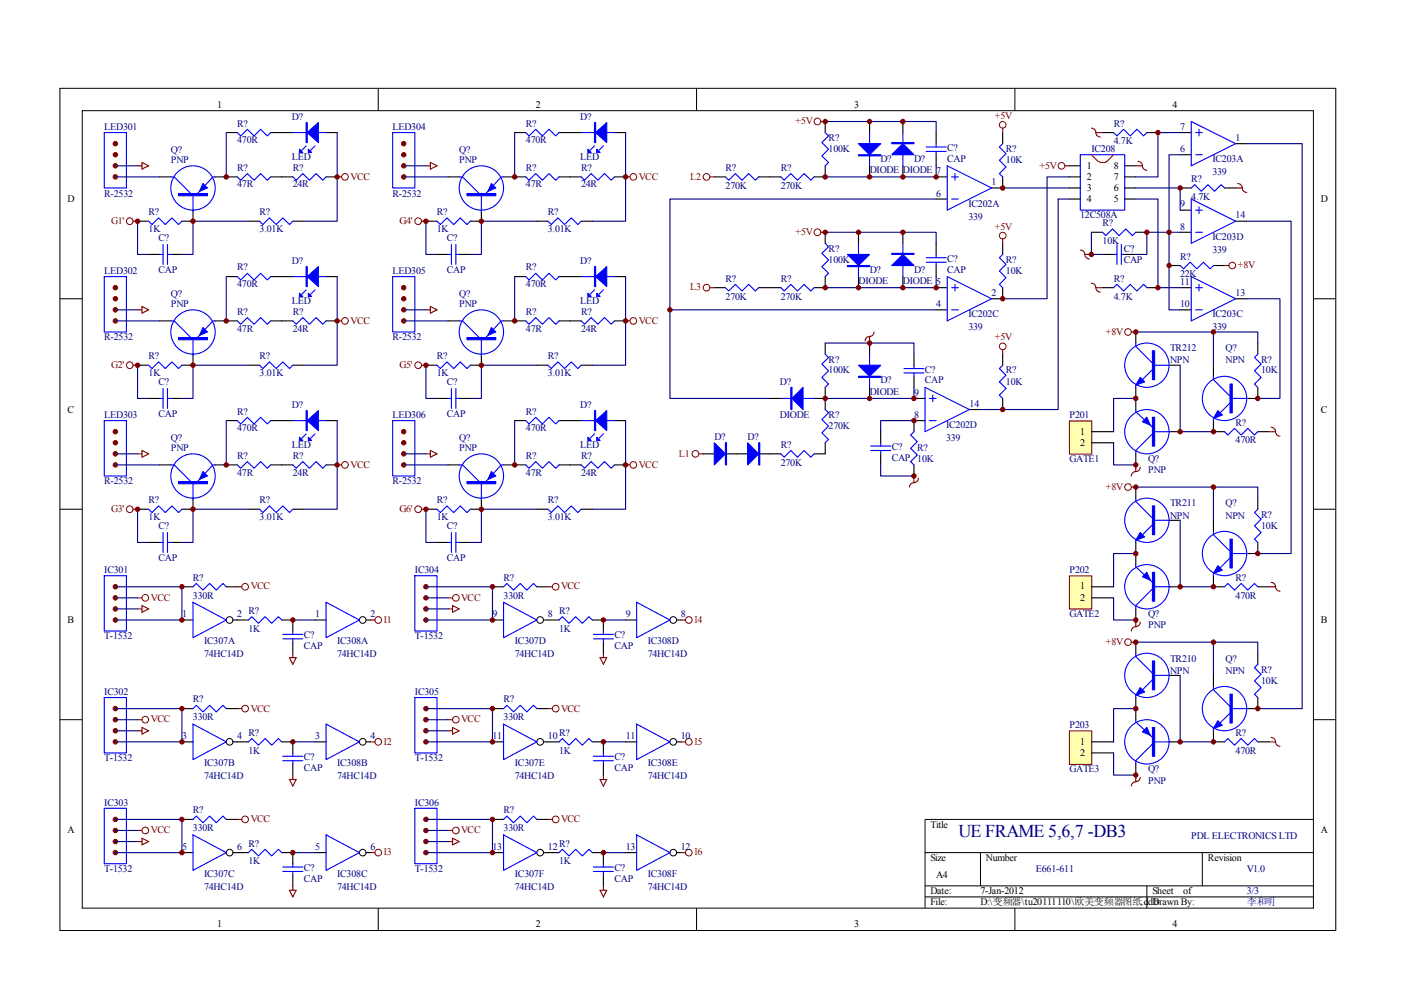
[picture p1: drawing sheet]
<svg xmlns="http://www.w3.org/2000/svg" width="297mm" height="210mm" viewBox="0 0 297 210" stroke-linecap="round" stroke-linejoin="round" font-family="sans-serif">
<g fill="none" stroke="#000" stroke-width=".21">
<path d="M12.7 18.7h270.5v178.6h-270.5zM80.2 18.7v4.7M147.7 18.7v4.7M215.2 18.7v4.7M17.4 23.5h261.1v169h-261.1zM12.7 63.3h4.7M278.4 63.3h4.7M12.7 108h4.7M278.4 108h4.7M12.7 152.6h4.7M278.4 152.6h4.7M278.4 173.7h-82.3v18.8"/>
<path d="M80.2 192.5v4.7M147.7 192.5v4.7M196.1 180.8h82.3M196.1 187.8h82.3M196.1 190.2h82.3M207.9 180.8v7M215.2 192.5v4.7M243.2 187.8v4.7M254.9 180.8v7"/>
<circle cx="48.7" cy="131.5" r=".71"/>
<circle cx="76.9" cy="131.5" r=".71"/>
<circle cx="114.5" cy="131.5" r=".71"/>
<circle cx="142.7" cy="131.5" r=".71"/>
<circle cx="48.7" cy="157.3" r=".71"/>
<circle cx="76.9" cy="157.3" r=".71"/>
<circle cx="114.5" cy="157.3" r=".71"/>
<circle cx="142.7" cy="157.3" r=".71"/>
<circle cx="48.7" cy="180.8" r=".71"/>
<circle cx="76.9" cy="180.8" r=".71"/>
<circle cx="114.5" cy="180.8" r=".71"/>
<circle cx="142.7" cy="180.8" r=".71"/>
</g>
<g fill="none" stroke="#00f" stroke-width=".23">
<path d="M22.1 28.1h4.7v11.8h-4.7zM36.2 37.5h.7l3.5 3.5M45.6 37.5h-.4l-3.3 3.5M50.3 37.5l.7 .7 1.4-1.4 1.5 1.4 1.4-1.4 1.4 1.4 .7-.7M50.3 28.1l.7 .7 1.4-1.4 1.5 1.4 1.4-1.4 1.4 1.4 .7-.7M62.1 37.5l.7 .7 1.4-1.4 1.4 1.4 1.4-1.4 1.4 1.4 .7-.7M62.1 28.1h7M64.9 30.9l-.9 1M66.8 30.9l-1 1M83.2 28.1h4.8v11.8h-4.8zM97.4 37.5h.7l3.5 3.5M106.8 37.5h-.5l-3.3 3.5"/>
<path d="M111.5 37.5l.7 .7 1.4-1.4 1.4 1.4 1.4-1.4 1.4 1.4 .7-.7M111.5 28.1l.7 .7 1.4-1.4 1.4 1.4 1.4-1.4 1.4 1.4 .7-.7M123.2 37.5l.7 .7 1.4-1.4 1.5 1.4 1.4-1.4 1.4 1.4 .7-.7M123.2 28.1h7.1M126 30.9l-.9 1M127.9 30.9l-.9 1M153.8 37.5l.7 .7 1.4-1.4 1.4 1.4 1.4-1.4 1.4 1.4 .8-.7M165.6 37.5l.7 .7 1.4-1.4 1.4 1.4 1.4-1.4 1.4 1.4 .7-.7M175 28.1l.7 .7-1.4 1.4 1.4 1.4-1.4 1.4 1.4 1.5-.7 .7M184.4 28.1v7.1M191.4 28.1v7.1M196.4 31.2h4.2"/>
<path d="M196.4 32.1h4.2M198.5 30.5v.7M198.5 32.1v.7M200.8 35.2l9.4 4.7-9.4 4.7zM201.8 37.5h1.4M202.5 36.8v1.4M212.6 30.5l-.7 .7 1.4 1.4-1.4 1.4 1.4 1.4-1.4 1.4 .7 .7M229 32.8h9.5v11.8h-9.5zM236.1 28.1l.7 .7 1.4-1.4 1.4 1.4 1.4-1.4 1.5 1.4 .7-.7M252.6 39.9l.7-.7 1.4 1.4 1.4-1.4 1.4 1.4 1.4-1.4 .7 .7M252.6 25.8l9.4 4.7-9.4 4.7zM253.5 28.1h1.4"/>
<path d="M253.5 32.8h1.4M254.2 27.4v1.4M22.1 58.6h4.7v11.8h-4.7zM31.5 46.9l.7 .7 1.4-1.4 1.4 1.4 1.4-1.4 1.5 1.4 .7-.7M33.9 53.9h.7M34.6 51.8v4.3M35.5 53.9h.7M35.5 51.8v4.3M40.9 41.5v3.3M50.3 58.6l.7 .7 1.4-1.4 1.5 1.4 1.4-1.4 1.4 1.4 .7-.7M55 46.9l.7 .7 1.4-1.4 1.5 1.4 1.4-1.4 1.4 1.4 .7-.7M62.1 58.6h7"/>
<path d="M83.2 58.6h4.8v11.8h-4.8zM92.7 46.9l.7 .7 1.4-1.4 1.4 1.4 1.4-1.4 1.4 1.4 .7-.7M95 53.9h.7M95.7 51.8v4.3M96.7 53.9h.7M96.7 51.8v4.3M102.1 41.5v3.3M111.5 58.6l.7 .7 1.4-1.4 1.4 1.4 1.4-1.4 1.4 1.4 .7-.7M116.2 46.9l.7 .7 1.4-1.4 1.4 1.4 1.4-1.4 1.4 1.4 .7-.7M123.2 58.6h7.1M175 51.6l.7 .7-1.4 1.4 1.4 1.4-1.4 1.4 1.4 1.4-.7 .7M182 51.6v7"/>
<path d="M191.4 51.6v7M196.4 54.7h4.2M196.4 55.6h4.2M198.5 53.9v.8M198.5 55.6v.7M200.8 58.6l9.4 4.7-9.4 4.7zM201.8 42.2h1.4M212.6 53.9l-.7 .8 1.4 1.4-1.4 1.4 1.4 1.4-1.4 1.4 .7 .7M252.6 42.2l9.4 4.7-9.4 4.7zM252.6 58.6l9.4 4.7-9.4 4.7zM253.5 49.3h1.4M253.5 44.6h1.4"/>
<path d="M254.2 43.9v1.4M31.5 77.4l.7 .7 1.4-1.4 1.4 1.4 1.4-1.4 1.5 1.4 .7-.7M36.2 68h.7l3.5 3.6M40.9 72v3.3M45.6 68h-.4l-3.3 3.6M50.3 68l.7 .7 1.4-1.4 1.5 1.4 1.4-1.4 1.4 1.4 .7-.7M55 77.4l.7 .7 1.4-1.4 1.5 1.4 1.4-1.4 1.4 1.4 .7-.7M62.1 68l.7 .7 1.4-1.4 1.4 1.4 1.4-1.4 1.4 1.4 .7-.7M64.9 61.5l-.9 .9M66.8 61.5l-1 .9M92.7 77.4l.7 .7 1.4-1.4 1.4 1.4 1.4-1.4 1.4 1.4 .7-.7M97.4 68h.7l3.5 3.6"/>
<path d="M102.1 72v3.3M106.8 68h-.5l-3.3 3.6M111.5 68l.7 .7 1.4-1.4 1.4 1.4 1.4-1.4 1.4 1.4 .7-.7M116.2 77.4l.7 .7 1.4-1.4 1.4 1.4 1.4-1.4 1.4 1.4 .7-.7M123.2 68l.7 .7 1.4-1.4 1.5 1.4 1.4-1.4 1.4 1.4 .7-.7M126 61.5l-.9 .9M127.9 61.5l-.9 .9M153.8 61l.7 .7 1.4-1.4 1.4 1.4 1.4-1.4 1.4 1.4 .8-.7M165.6 61l.7 .7 1.4-1.4 1.4 1.4 1.4-1.4 1.4 1.4 .7-.7M175 75.1l.7 .7-1.4 1.4 1.4 1.4-1.4 1.4 1.4 1.4-.7 .7M184.4 75.1v7M191.7 78.1h4.2"/>
<path d="M191.7 79.1h4.2M193.8 77.4v.7M193.8 79.1v.7M201.8 65.7h1.4M201.8 61h1.4M202.5 60.3v1.4M212.6 77.4l-.7 .7 1.4 1.4-1.4 1.5 1.4 1.4-1.4 1.4 .7 .7M236.1 61l.7-.7 1.4 1.4 1.4-1.4 1.4 1.4 1.5-1.4 .7 .7M240.8 72.7v.7l3.5 3.6M244.3 78.4l-2.1 2.1M244.3 77.4h3.6M253.5 65.7h1.4"/>
<path d="M253.5 61h1.4M254.2 60.3v1.4M257.3 79.8v.7l3.5 3.5M266.7 75.1l-.7 .7 1.4 1.4-1.4 1.4 1.4 1.4-1.4 1.4 .7 .7M22.1 89.2h4.7v11.7h-4.7zM33.9 84.5h.7M34.6 82.4v4.2M35.5 82.4v4.2M35.5 84.5h.7M36.2 98.6h.7l3.5 3.5M45.6 98.6h-.4l-3.3 3.5M50.3 98.6l.7 .7 1.4-1.4 1.5 1.4 1.4-1.4 1.4 1.4 .7-.7"/>
<path d="M50.3 89.2l.7 .7 1.4-1.4 1.5 1.4 1.4-1.4 1.4 1.4 .7-.7M62.1 98.6l.7 .7 1.4-1.4 1.4 1.4 1.4-1.4 1.4 1.4 .7-.7M62.1 89.2h7M64.9 92l-.9 .9M66.8 92l-1 .9M83.2 89.2h4.8v11.7h-4.8zM95 84.5h.7M95.7 82.4v4.2M96.7 84.5h.7M96.7 82.4v4.2M97.4 98.6h.7l3.5 3.5M106.8 98.6h-.5l-3.3 3.5"/>
<path d="M111.5 98.6l.7 .7 1.4-1.4 1.4 1.4 1.4-1.4 1.4 1.4 .7-.7M111.5 89.2l.7 .7 1.4-1.4 1.4 1.4 1.4-1.4 1.4 1.4 .7-.7M123.2 98.6l.7 .7 1.4-1.4 1.5 1.4 1.4-1.4 1.4 1.4 .7-.7M123.2 89.2h7.1M126 92l-.9 .9M127.9 92l-.9 .9M165.6 96.2l.7 .7 1.4-1.4 1.4 1.4 1.4-1.4 1.4 1.4 .7-.7M165.6 84.5h7M175 86.8l.7 .7-1.4 1.4 1.4 1.5-1.4 1.4 1.4 1.4-.7 .7M184.6 94.6h4.2M184.6 95.5h4.2M186.7 93.9v.7"/>
<path d="M186.7 95.5v.7M193.8 91.5l-.7 .7 1.4 1.4-1.4 1.5 1.4 1.4-1.4 1.4 .7 .7M196.1 82.1l9.4 4.7-9.4 4.7zM197.1 84.5h1.4M197.1 89.2h1.4M197.8 83.8v1.4M240.8 86.8v.5l3.5 3.3M240.8 81.7v.4M244.3 92l-3.5 3.5v.7M244.8 91.5h3.3M257.3 88.7v.5M259.6 91.5l.7 .7 1.4-1.4 1.4 1.4 1.5-1.4 1.4 1.4 .7-.7"/>
<path d="M260.8 84.5h3.5M260.8 85.4l-2.1 2.1M31.5 108l.7 .7 1.4-1.4 1.4 1.4 1.4-1.4 1.5 1.4 .7-.7M33.9 115h.7M34.6 112.9v4.2M35.5 112.9v4.2M35.5 115h.7M40.9 102.6v3.3M55 108l.7 .7 1.4-1.4 1.5 1.4 1.4-1.4 1.4 1.4 .7-.7M92.7 108l.7 .7 1.4-1.4 1.4 1.4 1.4-1.4 1.4 1.4 .7-.7M95 115h.7M95.7 112.9v4.2"/>
<path d="M96.7 115h.7M96.7 112.9v4.2M102.1 102.6v3.3M116.2 108l.7 .7 1.4-1.4 1.4 1.4 1.4-1.4 1.4 1.4 .7-.7M240.8 105.6v.7l3.5 3.5M240.8 119.7v.5l3.5 3.3M240.8 114.5v.5M244.3 111.3l-2.1 2.1M244.3 110.3h3.6M257.3 112.7v.7l3.5 3.5M260.8 118.3l-2.1 2.1M260.8 117.4h3.5"/>
<path d="M266.7 108l-.7 .7 1.4 1.4-1.4 1.4 1.4 1.4-1.4 1.4 .7 .7M22.1 122.1h4.7v11.7h-4.7zM40.9 127.7l7.1 3.8-7.1 3.7zM40.9 124.4l.7-.7 1.4 1.4 1.4-1.4 1.5 1.4 1.4-1.4 .7 .7M52.7 131.5l.7-.7 1.4 1.4 1.4-1.4 1.4 1.4 1.4-1.4 .7 .7M60 134.5h4.2M60 135.4h4.2M62.1 133.8v.7M62.1 135.4v.8M69.1 127.7l7.1 3.8-7.1 3.7zM88 122.1h4.7v11.7h-4.7zM106.8 127.7l7 3.8-7 3.7z"/>
<path d="M106.8 124.4l.7-.7 1.4 1.4 1.4-1.4 1.4 1.4 1.4-1.4 .7 .7M118.5 131.5l.7-.7 1.4 1.4 1.5-1.4 1.4 1.4 1.4-1.4 .7 .7M125.8 134.5h4.2M125.8 135.4h4.2M127.9 133.8v.7M127.9 135.4v.8M135 127.7l7 3.8-7 3.7zM240.8 138.5v.7l3.5 3.5M244.3 124.9l-3.5 3.5v.7M244.8 124.4h3.3M257.3 121.6v.5M259.6 124.4l.7-.7 1.4 1.4 1.4-1.4 1.5 1.4 1.4-1.4 .7 .7"/>
<path d="M22.1 147.9h4.7v11.7h-4.7zM40.9 153.5l7.1 3.8-7.1 3.8zM40.9 150.2l.7-.7 1.4 1.4 1.4-1.4 1.5 1.4 1.4-1.4 .7 .7M52.7 157.3l.7-.7 1.4 1.4 1.4-1.4 1.4 1.4 1.4-1.4 .7 .7M62.1 159.6v.7M69.1 153.5l7.1 3.8-7.1 3.8zM88 147.9h4.7v11.7h-4.7zM106.8 153.5l7 3.8-7 3.8zM106.8 150.2l.7-.7 1.4 1.4 1.4-1.4 1.4 1.4 1.4-1.4 .7 .7M118.5 157.3l.7-.7 1.4 1.4 1.5-1.4 1.4 1.4 1.4-1.4 .7 .7M127.9 159.6v.7M135 153.5l7 3.8-7 3.8z"/>
<path d="M240.8 152.6v.5l3.5 3.3M240.8 147.4v.5M244.3 157.8l-3.5 3.5v.7M244.3 144.1l-2.1 2.2M244.3 143.2h3.6M244.8 157.3h3.3M257.3 145.5v.8l3.5 3.5M257.3 154.5v.4M259.6 157.3l.7-.7 1.4 1.4 1.4-1.4 1.5 1.4 1.4-1.4 .7 .7M260.8 151.2l-2.1 2.1M260.8 150.2h3.5M266.7 140.9l-.7 .7 1.4 1.4-1.4 1.4 1.4 1.4-1.4 1.4 .7 .7"/>
<path d="M22.1 171.4h4.7v11.7h-4.7zM40.9 177l7.1 3.8-7.1 3.7zM40.9 173.7l.7-.7 1.4 1.4 1.4-1.4 1.5 1.4 1.4-1.4 .7 .7M60 160.3h4.2M60 161.3h4.2M62.1 161.3v.7M69.1 177l7.1 3.8-7.1 3.7zM88 171.4h4.7v11.7h-4.7zM106.8 177l7 3.8-7 3.7zM106.8 173.7l.7-.7 1.4 1.4 1.4-1.4 1.4 1.4 1.4-1.4 .7 .7M125.8 160.3h4.2M125.8 161.3h4.2"/>
<path d="M127.9 161.3v.7M135 177l7 3.8-7 3.7zM52.7 180.8l.7-.7 1.4 1.4 1.4-1.4 1.4 1.4 1.4-1.4 .7 .7M60 183.8h4.2M60 184.8h4.2M62.1 183.1v.7M62.1 184.8v.7M118.5 180.8l.7-.7 1.4 1.4 1.5-1.4 1.4 1.4 1.4-1.4 .7 .7M125.8 183.8h4.2M125.8 184.8h4.2M127.9 183.1v.7M127.9 184.8v.7"/>
<circle cx="40.9" cy="39.9" r="4.7"/>
<circle cx="102.1" cy="39.9" r="4.7"/>
<circle cx="40.9" cy="70.4" r="4.7"/>
<circle cx="102.1" cy="70.4" r="4.7"/>
<circle cx="243.2" cy="77.4" r="4.7"/>
<circle cx="243.2" cy="91.5" r="4.7"/>
<circle cx="259.6" cy="84.5" r="4.7"/>
<circle cx="40.9" cy="100.9" r="4.7"/>
<circle cx="102.1" cy="100.9" r="4.7"/>
<circle cx="243.2" cy="110.3" r="4.7"/>
<circle cx="259.6" cy="117.4" r="4.7"/>
<circle cx="243.2" cy="124.4" r="4.7"/>
<circle cx="243.2" cy="157.3" r="4.7"/>
<circle cx="243.2" cy="143.2" r="4.7"/>
<circle cx="259.6" cy="150.2" r="4.7"/>
</g>
<g fill="#800000" stroke="#800000" stroke-width=".21">
<circle cx="24.5" cy="30.5" r=".47"/>
<circle cx="24.5" cy="32.8" r=".47"/>
<circle cx="24.5" cy="35.2" r=".47"/>
<circle cx="24.5" cy="37.5" r=".47"/>
<circle cx="40.9" cy="46.9" r=".47"/>
<circle cx="48" cy="37.5" r=".47"/>
<circle cx="71.5" cy="37.5" r=".47"/>
<circle cx="29.2" cy="46.9" r=".47"/>
<circle cx="24.5" cy="61" r=".47"/>
<circle cx="24.5" cy="63.3" r=".47"/>
<circle cx="24.5" cy="65.7" r=".47"/>
<circle cx="24.5" cy="68" r=".47"/>
<circle cx="48" cy="68" r=".47"/>
<circle cx="40.9" cy="77.4" r=".47"/>
<circle cx="71.5" cy="68" r=".47"/>
<circle cx="24.5" cy="91.5" r=".47"/>
<circle cx="24.5" cy="93.9" r=".47"/>
<circle cx="24.5" cy="96.2" r=".47"/>
<circle cx="24.5" cy="98.6" r=".47"/>
<circle cx="48" cy="98.6" r=".47"/>
<circle cx="40.9" cy="108" r=".47"/>
<circle cx="71.5" cy="98.6" r=".47"/>
<circle cx="85.6" cy="30.5" r=".47"/>
<circle cx="85.6" cy="32.8" r=".47"/>
<circle cx="85.6" cy="35.2" r=".47"/>
<circle cx="85.6" cy="37.5" r=".47"/>
<circle cx="85.6" cy="61" r=".47"/>
<circle cx="85.6" cy="63.3" r=".47"/>
<circle cx="85.6" cy="65.7" r=".47"/>
<circle cx="85.6" cy="68" r=".47"/>
<circle cx="85.6" cy="91.5" r=".47"/>
<circle cx="85.6" cy="93.9" r=".47"/>
<circle cx="85.6" cy="96.2" r=".47"/>
<circle cx="85.6" cy="98.6" r=".47"/>
<circle cx="109.1" cy="37.5" r=".47"/>
<circle cx="102.1" cy="46.9" r=".47"/>
<circle cx="132.6" cy="37.5" r=".47"/>
<circle cx="109.1" cy="68" r=".47"/>
<circle cx="102.1" cy="77.4" r=".47"/>
<circle cx="132.6" cy="68" r=".47"/>
<circle cx="109.1" cy="98.6" r=".47"/>
<circle cx="102.1" cy="108" r=".47"/>
<circle cx="132.6" cy="98.6" r=".47"/>
<circle cx="24.5" cy="124.4" r=".47"/>
<circle cx="24.5" cy="126.8" r=".47"/>
<circle cx="24.5" cy="129.1" r=".47"/>
<circle cx="24.5" cy="131.5" r=".47"/>
<circle cx="38.6" cy="124.4" r=".47"/>
<circle cx="62.1" cy="131.5" r=".47"/>
<circle cx="38.6" cy="131.5" r=".47"/>
<circle cx="24.5" cy="150.2" r=".47"/>
<circle cx="24.5" cy="152.6" r=".47"/>
<circle cx="24.5" cy="154.9" r=".47"/>
<circle cx="24.5" cy="157.3" r=".47"/>
<circle cx="38.6" cy="150.2" r=".47"/>
<circle cx="38.6" cy="157.3" r=".47"/>
<circle cx="62.1" cy="157.3" r=".47"/>
<circle cx="24.5" cy="173.7" r=".47"/>
<circle cx="24.5" cy="176.1" r=".47"/>
<circle cx="24.5" cy="178.4" r=".47"/>
<circle cx="24.5" cy="180.8" r=".47"/>
<circle cx="38.6" cy="173.7" r=".47"/>
<circle cx="38.6" cy="180.8" r=".47"/>
<circle cx="62.1" cy="180.8" r=".47"/>
<circle cx="90.3" cy="124.4" r=".47"/>
<circle cx="90.3" cy="126.8" r=".47"/>
<circle cx="90.3" cy="129.1" r=".47"/>
<circle cx="90.3" cy="131.5" r=".47"/>
<circle cx="90.3" cy="150.2" r=".47"/>
<circle cx="90.3" cy="152.6" r=".47"/>
<circle cx="90.3" cy="154.9" r=".47"/>
<circle cx="90.3" cy="157.3" r=".47"/>
<circle cx="90.3" cy="173.7" r=".47"/>
<circle cx="90.3" cy="176.1" r=".47"/>
<circle cx="90.3" cy="178.4" r=".47"/>
<circle cx="90.3" cy="180.8" r=".47"/>
<circle cx="104.4" cy="124.4" r=".47"/>
<circle cx="104.4" cy="131.5" r=".47"/>
<circle cx="127.9" cy="131.5" r=".47"/>
<circle cx="104.4" cy="150.2" r=".47"/>
<circle cx="104.4" cy="157.3" r=".47"/>
<circle cx="127.9" cy="157.3" r=".47"/>
<circle cx="104.4" cy="173.7" r=".47"/>
<circle cx="104.4" cy="180.8" r=".47"/>
<circle cx="127.9" cy="180.8" r=".47"/>
<circle cx="29.2" cy="77.4" r=".47"/>
<circle cx="29.2" cy="108" r=".47"/>
<circle cx="90.3" cy="46.9" r=".47"/>
<circle cx="90.3" cy="77.4" r=".47"/>
<circle cx="90.3" cy="108" r=".47"/>
<circle cx="193.8" cy="84.5" r=".47"/>
<circle cx="184.4" cy="84.5" r=".47"/>
<circle cx="175" cy="84.5" r=".47"/>
<circle cx="193.8" cy="89.2" r=".47"/>
<circle cx="175" cy="25.8" r=".47"/>
<circle cx="184.4" cy="25.8" r=".47"/>
<circle cx="175" cy="37.5" r=".47"/>
<circle cx="198.5" cy="37.5" r=".47"/>
<circle cx="184.4" cy="37.5" r=".47"/>
<circle cx="191.4" cy="37.5" r=".47"/>
<circle cx="191.4" cy="25.8" r=".47"/>
<circle cx="175" cy="49.3" r=".47"/>
<circle cx="182" cy="49.3" r=".47"/>
<circle cx="175" cy="61" r=".47"/>
<circle cx="198.5" cy="61" r=".47"/>
<circle cx="182" cy="61" r=".47"/>
<circle cx="191.4" cy="61" r=".47"/>
<circle cx="191.4" cy="49.2" r=".47"/>
<circle cx="142" cy="65.7" r=".47"/>
<circle cx="212.6" cy="39.9" r=".47"/>
<circle cx="212.6" cy="63.3" r=".47"/>
<circle cx="193.8" cy="100.9" r=".47"/>
<circle cx="184.4" cy="72.7" r=".47"/>
<circle cx="245.5" cy="28.1" r=".47"/>
<circle cx="245.5" cy="61" r=".47"/>
<circle cx="250.2" cy="39.9" r=".47"/>
<circle cx="250.2" cy="91.5" r=".47"/>
<circle cx="257.3" cy="70.4" r=".47"/>
<circle cx="240.8" cy="70.4" r=".47"/>
<circle cx="257.3" cy="91.5" r=".47"/>
<circle cx="257.3" cy="124.4" r=".47"/>
<circle cx="240.8" cy="103.3" r=".47"/>
<circle cx="250.2" cy="124.4" r=".47"/>
<circle cx="257.3" cy="103.3" r=".47"/>
<circle cx="257.3" cy="157.3" r=".47"/>
<circle cx="240.8" cy="136.2" r=".47"/>
<circle cx="250.2" cy="157.3" r=".47"/>
<circle cx="257.3" cy="136.2" r=".47"/>
</g>
<g fill="none" stroke="#000" stroke-width=".23">
<path d="M33.9 37.5h2.3M45.6 37.5h4.7M48 28.1h2.3M57.4 37.5h4.7M57.4 28.1h4.7M69.1 37.5h2.4M69.1 28.1h2.4M95 37.5h2.4M106.8 37.5h4.7M109.1 28.1h2.4M118.5 37.5h4.7M118.5 28.1h4.7"/>
<path d="M130.3 37.5h2.3M130.3 28.1h2.3M151.4 37.5h2.4M160.9 37.5h4.7M175 35.2v2.3h-2.4M175 25.8v2.3M184.4 25.8v2.3M184.4 35.2v2.3M191.4 25.8v2.3M191.4 35.2v2.3M198.5 37.5h2.3M198.5 28.1v2.4"/>
<path d="M198.5 32.8v2.4M212.6 37.5v2.4h-2.4M212.6 28.1v2.4M226.7 37.5h2.3M226.7 39.9h2.3M226.7 35.2h2.3M233.8 28.1h2.3M238.5 37.5h2.3M238.5 39.9h2.3M238.5 35.2h2.3M243.2 28.1h2.3M250.2 28.1h2.4"/>
<path d="M250.2 39.9h2.4M250.2 32.8h2.4M259.6 39.9h2.4M262 30.5h2.3M29.2 46.9h2.3M31.5 53.9h2.4M36.2 53.9h2.4M40.9 44.6v2.3h-2.3M48 58.6h2.3M52.7 46.9h2.3M57.4 58.6h4.7M62.1 46.9h2.3"/>
<path d="M69.1 58.6h2.4M90.3 46.9h2.4M92.7 53.9h2.3M97.4 53.9h2.3M102.1 44.6v2.3h-2.4M109.1 58.6h2.4M113.8 46.9h2.4M118.5 58.6h4.7M123.2 46.9h2.4M130.3 58.6h2.3M175 49.3v2.3M175 58.6v2.4h-2.4"/>
<path d="M182 49.3v2.3M182 58.6v2.4M191.4 49.3v2.3M191.4 58.6v2.4M198.5 42.2h2.3M198.5 51.6v2.3M198.5 56.3v2.3M212.6 51.6v2.3M226.7 42.2h2.3M238.5 42.2h2.3M250.2 49.3h2.4M250.2 44.6h2.4"/>
<path d="M262 46.9h2.3M29.2 77.4h2.3M33.9 68h2.3M40.9 75.1v2.3h-2.3M45.6 68h4.7M52.7 77.4h2.3M57.4 68h4.7M62.1 77.4h2.3M69.1 68h2.4M90.3 77.4h2.4M95 68h2.4M102.1 75.1v2.3h-2.4"/>
<path d="M106.8 68h4.7M113.8 77.4h2.4M118.5 68h4.7M123.2 77.4h2.4M130.3 68h2.3M151.4 61h2.4M160.9 61h4.7M175 72.7v2.4M184.4 72.7v2.4M193.8 75.1v2.3M193.8 79.8v2.3M198.5 65.7h2.3"/>
<path d="M198.5 61h2.3M212.6 61v2.3h-2.4M212.6 75.1v2.3M233.8 61h2.3M240.8 70.4v2.3M243.2 61h2.3M247.9 77.4h2.3M250.2 65.7h2.4M250.2 61h2.4M257.3 77.4v2.4M262 63.3h2.3M266.7 72.7v2.4"/>
<path d="M31.5 84.5h2.4M33.9 98.6h2.3M36.2 84.5h2.4M45.6 98.6h4.7M48 89.2h2.3M57.4 98.6h4.7M57.4 89.2h4.7M69.1 98.6h2.4M69.1 89.2h2.4M92.7 84.5h2.3M95 98.6h2.4M97.4 84.5h2.3"/>
<path d="M106.8 98.6h4.7M109.1 89.2h2.4M118.5 98.6h4.7M118.5 89.2h4.7M130.3 98.6h2.3M130.3 89.2h2.3M149.1 96.2h2.3M153.8 96.2h4.7M160.9 96.2h4.7M163.2 84.5h2.4M172.6 84.5h2.4M175 82.1v4.7"/>
<path d="M175 93.9v2.3h-2.4M184.4 82.1v2.4M186.7 91.5v2.4M186.7 96.2v2.4M193.8 84.5h2.3M193.8 98.6v2.3M196.1 89.2h-2.3v2.3M205.5 86.8h2.4M212.6 84.5v2.3M240.8 82.1v4.7M240.8 96.2v2.4M247.9 91.5h2.3"/>
<path d="M257.3 89.2v2.3h2.3M266.7 82.1v2.4h-2.4M266.7 91.5h2.3M29.2 108h2.3M31.5 115h2.4M36.2 115h2.4M40.9 105.6v2.4h-2.3M52.7 108h2.3M62.1 108h2.3M90.3 108h2.4M92.7 115h2.3M97.4 115h2.3"/>
<path d="M102.1 105.6v2.4h-2.4M113.8 108h2.4M123.2 108h2.4M240.8 103.3v2.3M240.8 115v4.7M247.9 110.3h2.3M257.3 110.3v2.4M266.7 105.6v2.4M266.7 115v2.4h-2.4M38.6 131.5h2.3M38.6 124.4h2.3M48 124.4h2.3"/>
<path d="M49.4 131.5h3.3M59.7 131.5h2.4v2.3M62.1 136.2v2.3M66.8 131.5h2.3M77.6 131.5h.9M104.4 131.5h2.4M104.4 124.4h2.4M113.8 124.4h2.4M115.2 131.5h3.3M125.6 131.5h2.3v2.3M127.9 136.2v2.3M132.6 131.5h2.4"/>
<path d="M143.5 131.5h.9M240.8 129.1v2.4M240.8 136.2v2.3M247.9 124.4h2.3M257.3 122.1v2.3h2.3M266.7 124.4h2.3M266.7 138.5v2.4M38.6 157.3h2.3M38.6 150.2h2.3M48 150.2h2.3M49.4 157.3h3.3M59.7 157.3h2.4v2.3"/>
<path d="M66.8 157.3h2.3M77.6 157.3h.9M104.4 157.3h2.4M104.4 150.2h2.4M113.8 150.2h2.4M115.2 157.3h3.3M125.6 157.3h2.3v2.3M132.6 157.3h2.4M143.5 157.3h.9M240.8 147.9v4.7M247.9 157.3h2.3M247.9 143.2h2.3"/>
<path d="M257.3 154.9v2.4h2.3M257.3 143.2v2.3M266.7 157.3h2.3M266.7 147.9v2.3h-2.4M38.6 173.7h2.3M48 173.7h2.3M62.1 162v2.3M104.4 173.7h2.4M113.8 173.7h2.4M127.9 162v2.3M240.8 162v2.3M38.6 180.8h2.3"/>
<path d="M49.4 180.8h3.3M59.7 180.8h2.4v2.3M62.1 185.5v2.3M66.8 180.8h2.3M77.6 180.8h.9M104.4 180.8h2.4M115.2 180.8h3.3M125.6 180.8h2.3v2.3M127.9 185.5v2.3M132.6 180.8h2.4M143.5 180.8h.9"/>
</g>
<g fill="#00f" stroke="#00f" stroke-width=".23">
<path d="M43 38.9l1 1-1.7 .7z"/>
<path d="M65.1 28.1l2.4-2.1v4.2z"/>
<path d="M63.5 31.6l.7 .7h-.7z"/>
<path d="M65.4 31.6l.7 .7h-.7z"/>
<path d="M43 69.5l1 .9-1.7 .7z"/>
<path d="M65.1 58.6l2.4-2.1v4.3z"/>
<path d="M63.5 62.2l.7 .7h-.7z"/>
<path d="M65.4 62.2l.7 .7h-.7z"/>
<path d="M43 100l1 .9-1.7 .7z"/>
<path d="M65.1 89.2l2.4-2.1v4.2z"/>
<path d="M63.5 92.7l.7 .7h-.7z"/>
<path d="M65.4 92.7l.7 .7h-.7z"/>
<path d="M104.2 38.9l.9 1-1.6 .7z"/>
<path d="M126.3 28.1l2.3-2.1v4.2z"/>
<path d="M124.6 31.6l.7 .7h-.7z"/>
<path d="M126.5 31.6l.7 .7h-.7z"/>
<path d="M104.2 69.5l.9 .9-1.6 .7z"/>
<path d="M126.3 58.6l2.3-2.1v4.3z"/>
<path d="M124.6 62.2l.7 .7h-.7z"/>
<path d="M126.5 62.2l.7 .7h-.7z"/>
<path d="M104.2 100l.9 .9-1.6 .7z"/>
<path d="M126.3 89.2l2.3-2.1v4.2z"/>
<path d="M124.6 92.7l.7 .7h-.7z"/>
<path d="M126.5 92.7l.7 .7h-.7z"/>
<path d="M182 30.5h4.7l-2.3 2.3z"/>
<path d="M179.7 53.9h4.7l-2.4 2.4z"/>
<path d="M158.5 93.9l2.4 2.3-2.4 2.4z"/>
<path d="M151.4 93.9l2.4 2.3-2.4 2.4z"/>
<path d="M182 77.4h4.7l-2.3 2.4z"/>
<path d="M167.9 84.5l2.4-2.4v4.7z"/>
<path d="M189.1 32.8l2.3-2.3 2.4 2.3z"/>
<path d="M189.1 56.3l2.3-2.4 2.4 2.4z"/>
<path d="M258.2 87.1l.9 .9-1.8 .7z"/>
<path d="M241.7 80l1 1-1.9 .7z"/>
<path d="M242.2 89.4l1-.9 .7 1.6z"/>
<path d="M258.2 119.9l.9 1-1.8 .7z"/>
<path d="M241.7 112.9l1 .9-1.9 .7z"/>
<path d="M242.2 122.3l1-.9 .7 1.6z"/>
<path d="M258.2 152.8l.9 1-1.8 .7z"/>
<path d="M241.7 145.8l1 .9-1.9 .7z"/>
<path d="M242.2 155.2l1-1 .7 1.7z"/>
<path d="M37.9 41h6.1v.5h-6.1z" fill-rule="evenodd"/>
<path d="M64.9 26h.2v4.2h-.2z" fill-rule="evenodd"/>
<path d="M37.9 71.6h6.1v.4h-6.1z" fill-rule="evenodd"/>
<path d="M64.9 56.5h.2v4.3h-.2z" fill-rule="evenodd"/>
<path d="M37.9 102.1h6.1v.5h-6.1z" fill-rule="evenodd"/>
<path d="M64.9 87.1h.2v4.2h-.2z" fill-rule="evenodd"/>
<path d="M99 41h6.1v.5h-6.1z" fill-rule="evenodd"/>
<path d="M126 26h.3v4.2h-.3z" fill-rule="evenodd"/>
<path d="M99 71.6h6.1v.4h-6.1z" fill-rule="evenodd"/>
<path d="M126 56.5h.3v4.3h-.3z" fill-rule="evenodd"/>
<path d="M99 102.1h6.1v.5h-6.1z" fill-rule="evenodd"/>
<path d="M126 87.1h.3v4.2h-.3z" fill-rule="evenodd"/>
<path d="M182 32.8h4.7v.2h-4.7z" fill-rule="evenodd"/>
<path d="M179.7 56.3h4.7v.2h-4.7z" fill-rule="evenodd"/>
<path d="M160.9 93.9h.2v4.7h-.2z" fill-rule="evenodd"/>
<path d="M153.8 93.9h.2v4.7h-.2z" fill-rule="evenodd"/>
<path d="M182 79.8h4.7v.2h-4.7z" fill-rule="evenodd"/>
<path d="M167.7 82.1h.2v4.7h-.2z" fill-rule="evenodd"/>
<path d="M189.1 30.2h4.7v.3h-4.7z" fill-rule="evenodd"/>
<path d="M189.1 53.7h4.7v.2h-4.7z" fill-rule="evenodd"/>
<path d="M260.8 81.4h.5v6.1h-.5z" fill-rule="evenodd"/>
<path d="M244.3 74.4h.5v6.1h-.5z" fill-rule="evenodd"/>
<path d="M244.3 88.5h.5v6.1h-.5z" fill-rule="evenodd"/>
<path d="M260.8 114.3h.5v6.1h-.5z" fill-rule="evenodd"/>
<path d="M244.3 107.3h.5v6.1h-.5z" fill-rule="evenodd"/>
<path d="M244.3 121.4h.5v6.1h-.5z" fill-rule="evenodd"/>
<path d="M260.8 147.2h.5v6.1h-.5z" fill-rule="evenodd"/>
<path d="M244.3 140.1h.5v6.2h-.5z" fill-rule="evenodd"/>
<path d="M244.3 154.2h.5v6.1h-.5z" fill-rule="evenodd"/>
</g>
<g fill="none" stroke="#000080" stroke-width=".23">
<path d="M24.5 37.5h9.4M24.5 35.2h4.7M48 28.1v9.4M71.5 28.1v18.8h-7.1M85.6 37.5h9.4M85.6 35.2h4.7M109.1 28.1v9.4M132.6 28.1v18.8h-7M175 25.8h23.5v2.3M198.5 35.2v2.3h-23.5M212.6 39.9h14.1M226.7 37.5h-4.7v25.8h-9.4"/>
<path d="M240.8 39.9h9.4v4.7M250.2 28.1h-4.7v9.4h-4.7M250.2 32.8h-2.3v32.9h2.3M29.2 46.9v7h2.3M48 58.6v9.4M52.7 46.9h-11.8v7h-2.3M71.5 58.6v18.8h-7.1M90.3 46.9v7h2.4M109.1 58.6v9.4M113.8 46.9h-11.7v7h-2.4M132.6 58.6v18.8h-7M175 49.3h23.5v2.3"/>
<path d="M198.5 58.6v2.4h-23.5M198.5 42.2h-56.5v42.3h21.2M224.3 42.2v44.6h-16.4M240.8 42.2h4.7v18.8h4.7M247.9 49.3h2.3M24.5 68h9.4M24.5 65.7h4.7M29.2 77.4v7.1h2.3M52.7 77.4h-11.8v7.1h-2.3M85.6 68h9.4M85.6 65.7h4.7M90.3 77.4v7.1h2.4"/>
<path d="M113.8 77.4h-11.7v7.1h-2.4M142 65.7h56.5M175 72.7h18.8v2.4M240.8 70.4h25.9v2.3M250.2 77.4v14.1h7.1M257.3 70.4v7M24.5 98.6h9.4M24.5 96.2h4.7M48 89.2v9.4M71.5 89.2v18.8h-7.1M85.6 98.6h9.4M85.6 96.2h4.7"/>
<path d="M109.1 89.2v9.4M132.6 89.2v18.8h-7M186.7 98.6v2.3h7.1M193.8 82.1v2.4h-18.8M193.8 89.2h-7.1v2.3M29.2 108v7h2.3M52.7 108h-11.8v7h-2.3M90.3 108v7h2.4M113.8 108h-11.7v7h-2.4M240.8 103.3h25.9v2.3M250.2 110.3v14.1h7.1M257.3 103.3v7"/>
<path d="M24.5 124.4h14.1v7.1h-14.1M24.5 129.1h4.7M24.5 126.8h4.7M62.1 131.5h4.7M90.3 124.4h14.1v7.1h-14.1M90.3 129.1h4.7M90.3 126.8h4.7M127.9 131.5h4.7M240.8 136.2h25.9v2.3M257.3 136.2v7M24.5 150.2h14.1v7.1h-14.1M24.5 154.9h4.7"/>
<path d="M24.5 152.6h4.7M62.1 157.3h4.7M90.3 150.2h14.1v7.1h-14.1M90.3 154.9h4.7M90.3 152.6h4.7M127.9 157.3h4.7M250.2 143.2v14.1h7.1M24.5 173.7h14.1v7.1h-14.1M24.5 178.4h4.7M24.5 176.1h4.7M90.3 173.7h14.1v7.1h-14.1M90.3 178.4h4.7"/>
<path d="M90.3 176.1h4.7M62.1 180.8h4.7M127.9 180.8h4.7"/>
</g>
<g fill="none" stroke="#800000" stroke-width=".21">
<circle cx="73.1" cy="37.5" r=".7"/>
<circle cx="134.3" cy="37.5" r=".71"/>
<circle cx="149.8" cy="37.5" r=".71"/>
<circle cx="173.3" cy="25.8" r=".71"/>
<circle cx="212.6" cy="26.5" r=".71"/>
<circle cx="225.1" cy="35.2" r=".71"/>
<circle cx="27.5" cy="46.9" r=".71"/>
<circle cx="88.7" cy="46.9" r=".71"/>
<circle cx="173.3" cy="49.2" r=".71"/>
<circle cx="212.6" cy="50" r=".71"/>
<circle cx="27.5" cy="77.4" r=".71"/>
<circle cx="73.1" cy="68" r=".71"/>
<circle cx="88.7" cy="77.4" r=".71"/>
<circle cx="134.3" cy="68" r=".71"/>
<circle cx="149.8" cy="61" r=".71"/>
<circle cx="212.6" cy="73.4" r=".71"/>
<circle cx="239.2" cy="70.4" r=".7"/>
<circle cx="73.1" cy="98.6" r=".71"/>
<circle cx="134.3" cy="98.6" r=".71"/>
<circle cx="147.4" cy="96.2" r=".71"/>
<circle cx="27.5" cy="108" r=".71"/>
<circle cx="88.7" cy="108" r=".71"/>
<circle cx="239.2" cy="103.3" r=".7"/>
<circle cx="30.8" cy="126.8" r=".71"/>
<circle cx="52" cy="124.4" r=".71"/>
<circle cx="80.2" cy="131.5" r=".71"/>
<circle cx="96.7" cy="126.8" r=".71"/>
<circle cx="117.8" cy="124.4" r=".71"/>
<circle cx="146" cy="131.5" r=".71"/>
<circle cx="239.2" cy="136.2" r=".7"/>
<circle cx="30.8" cy="152.6" r=".7"/>
<circle cx="52" cy="150.2" r=".71"/>
<circle cx="80.2" cy="157.3" r=".71"/>
<circle cx="96.7" cy="152.6" r=".7"/>
<circle cx="117.8" cy="150.2" r=".71"/>
<circle cx="146" cy="157.3" r=".71"/>
<circle cx="30.8" cy="176.1" r=".71"/>
<circle cx="52" cy="173.7" r=".71"/>
<circle cx="96.7" cy="176.1" r=".71"/>
<circle cx="117.8" cy="173.7" r=".71"/>
<circle cx="80.2" cy="180.8" r=".71"/>
<circle cx="146" cy="180.8" r=".71"/>
</g>
<g fill="none" stroke="#800000" stroke-width=".23">
<path d="M29.2 35.2h.9M30.1 34.5l1.4 .7-1.4 .7zM71.5 37.5h.9M90.3 35.2h.9M91.2 34.5l1.5 .7-1.5 .7zM132.6 37.5h1M150.5 37.5h.9M174 25.8h1M212.6 27.2v.9M225.8 35.2h.9M231.4 27.2a.94 .94 0 0 1 .9 .9M232.3 28.1a.94 .94 0 0 0 1 .9"/>
<path d="M232.3 28.1h1.5M240.8 35.2h1.4M241.3 34.2a.94 .94 0 0 1 .9 1M242.2 35.2a.94 .94 0 0 0 1 .9M262 39.9h1.4M262.4 38.9a.94 .94 0 0 1 1 1M263.4 39.9a.94 .94 0 0 0 .9 .9M28.2 46.9h1M89.4 46.9h.9M174 49.3h1M212.6 50.7v.9M28.2 77.4h1"/>
<path d="M29.2 65.7h.9M30.1 65l1.4 .7-1.4 .7zM71.5 68h.9M89.4 77.4h.9M90.3 65.7h.9M91.2 65l1.5 .7-1.5 .7zM132.6 68h1M150.5 61h.9M184.4 71.3v1.4M184.4 71.3a.94 .94 0 0 0-1 1M185.3 70.4a.94 .94 0 0 1-.9 .9M212.6 74.1v1"/>
<path d="M231.4 60.1a.94 .94 0 0 1 .9 .9M232.3 61a.94 .94 0 0 0 1 .9M232.3 61h1.5M239.9 70.4h.9M29.2 96.2h.9M30.1 95.5l1.4 .7-1.4 .7zM71.5 98.6h.9M90.3 96.2h.9M91.2 95.5l1.5 .7-1.5 .7zM132.6 98.6h1M148.2 96.2h.9M240.8 100a.94 .94 0 0 0-.9 .9"/>
<path d="M240.8 98.6v1.4M241.7 99a.94 .94 0 0 1-.9 1M269 91.5h1.4M269.5 90.6a.94 .94 0 0 1 .9 .9M270.4 91.5a.94 .94 0 0 0 1 1M28.2 108h1M89.4 108h.9M193.8 102.3a.94 .94 0 0 0-1 1M193.8 100.9v1.4M194.7 101.4a.94 .94 0 0 1-.9 .9M239.9 103.3h.9M29.2 126.8h.9"/>
<path d="M29.2 129.1h.9M30.1 128.4l1.4 .7-1.4 .7zM50.3 124.4h1M61.4 139.4h1.4l-.7 1.5zM62.1 138.5v.9M78.5 131.5h1M95 126.8h.9M95 129.1h.9M95.9 128.4l1.5 .7-1.5 .7zM116.2 124.4h.9M127.2 139.4h1.4l-.7 1.5zM127.9 138.5v.9"/>
<path d="M144.4 131.5h.9M239.9 136.2h.9M240.8 132.9a.94 .94 0 0 0-.9 .9M240.8 131.5v1.4M241.7 131.9a.94 .94 0 0 1-.9 1M269 124.4h1.4M269.5 123.5a.94 .94 0 0 1 .9 .9M270.4 124.4a.94 .94 0 0 0 1 .9M29.2 152.6h.9M29.2 154.9h.9M30.1 154.2l1.4 .7-1.4 .7zM50.3 150.2h1"/>
<path d="M78.5 157.3h1M95 152.6h.9M95 154.9h.9M95.9 154.2l1.5 .7-1.5 .7zM116.2 150.2h.9M144.4 157.3h.9M269 157.3h1.4M269.5 156.4a.94 .94 0 0 1 .9 .9M270.4 157.3a.94 .94 0 0 0 1 .9M29.2 176.1h.9M29.2 178.4h.9M30.1 177.7l1.4 .7-1.4 .7z"/>
<path d="M50.3 173.7h1M61.4 165.3h1.4l-.7 1.4zM62.1 164.3v1M95 176.1h.9M95 178.4h.9M95.9 177.7l1.5 .7-1.5 .7zM116.2 173.7h.9M127.2 165.3h1.4l-.7 1.4zM127.9 164.3v1M240.8 165.7a.94 .94 0 0 0-.9 1M240.8 164.3v1.4M241.7 164.8a.94 .94 0 0 1-.9 .9"/>
<path d="M61.4 188.8h1.4l-.7 1.4zM62.1 187.8v1M78.5 180.8h1M127.2 188.8h1.4l-.7 1.4zM127.9 187.8v1M144.4 180.8h.9"/>
</g>
<path d="M231.4 32.8l.2 .2a3.7 3.7 0 0 0 1.9 1.5h1v-.3h.2l1.4-1.4" fill="none" stroke="#f00" stroke-width=".23"/>
<path d="M226.8 89.3h4.7v7h-4.7z" fill="#ffffb0"/>
<path d="M226.7 89.3h4.8v7h-4.8z" fill="none" stroke="#800000" stroke-width=".21"/>
<path d="M231.4 91.5h4.7M231.4 93.9h4.7" fill="none" stroke="#000" stroke-width=".23"/>
<path d="M226.8 122.2h4.7v6.9h-4.7z" fill="#ffffb0"/>
<path d="M226.7 122.1h4.8v7h-4.8z" fill="none" stroke="#800000" stroke-width=".21"/>
<path d="M231.4 124.4h4.7M231.4 126.8h4.7" fill="none" stroke="#000" stroke-width=".23"/>
<path d="M226.8 155h4.7v7.1h-4.7z" fill="#ffffb0"/>
<g fill="none" stroke="#800000" stroke-width=".21">
<path d="M226.7 155h4.8v7.1h-4.8z"/>
<circle cx="261.3" cy="56.3" r=".71"/>
</g>
<path d="M231.4 49.3h2.4M233.8 53.9h2.3M238.5 53.9h2.3M240.8 49.3h2.4M247.9 56.3h2.3M257.3 56.3h2.3M231.4 157.3h4.7M231.4 159.6h4.7" fill="none" stroke="#000" stroke-width=".23"/>
<path d="M264.3 30.5h11.8v119.7h-9.4M224.3 42.2h2.4M231.4 49.3v4.6h2.4M247.9 49.3h-4.7v4.6h-2.4M264.3 46.9h9.4v70.5h-7M264.3 63.3h7.1v21.2h-4.7M236.1 93.9v4.7h4.7M240.8 84.5h-4.7v7M240.8 117.4h-4.7v7M236.1 126.8v4.7h4.7M236.1 159.6v4.7h4.7M240.8 150.2h-4.7v7.1" fill="none" stroke="#000080" stroke-width=".23"/>
<g fill="#800000" stroke="#800000" stroke-width=".21">
<circle cx="240.8" cy="164.3" r=".47"/>
<circle cx="240.8" cy="150.2" r=".47"/>
<circle cx="240.8" cy="131.5" r=".47"/>
<circle cx="240.8" cy="117.4" r=".47"/>
<circle cx="240.8" cy="84.5" r=".47"/>
<circle cx="240.8" cy="98.6" r=".47"/>
<circle cx="266.7" cy="84.5" r=".47"/>
<circle cx="266.7" cy="117.4" r=".47"/>
<circle cx="266.7" cy="150.2" r=".47"/>
<circle cx="247.9" cy="56.3" r=".47"/>
<circle cx="247.9" cy="49.3" r=".47"/>
<circle cx="243.2" cy="49.2" r=".47"/>
<circle cx="231.4" cy="53.9" r=".47"/>
<circle cx="212.6" cy="86.8" r=".47"/>
</g>
<path d="M233.8 49.3l.7 .7 1.4-1.5 1.4 1.5 1.4-1.5 1.4 1.5 .7-.7M236.1 53.9h.7M236.8 51.8v4.3M237.7 53.9h.8M237.7 51.8v4.3M250.2 56.3l.7 .7 1.4-1.4 1.4 1.4 1.5-1.4 1.4 1.4 .7-.7" fill="none" stroke="#00f" stroke-width=".23"/>
<path d="M229 53a.94 .94 0 0 1 1 1M230 54a.94 .94 0 0 0 .9 .9M230 53.9h1.4M259.6 56.3h1" fill="none" stroke="#800000" stroke-width=".23"/>
<text font-size="3.8" fill="#000080" x="203.2" y="177.5">UE FRAME 5,6,7 -DB3</text>
<g font-size="2.1">
<text x="46.1" y="22.9">1</text>
<text x="113.6" y="22.9">2</text>
<text x="181.1" y="22.9">3</text>
<text x="248.6" y="22.9">4</text>
<text x="230.5" y="35.7">1</text>
<text x="236.1" y="35.7">8</text>
<text x="230.5" y="38.1">2</text>
<text x="230.5" y="40.5">3</text>
<text x="236.1" y="40.5">6</text>
<text x="236.1" y="38.1">7</text>
<text x="14.3" y="42.8">D</text>
<text x="230.5" y="42.8">4</text>
<text x="236.1" y="42.8">5</text>
<text x="280.1" y="42.8">D</text>
<text x="14.3" y="87.5">C</text>
<text x="280.1" y="87.5">C</text>
<text x="229" y="92.1">1</text>
<text x="229" y="94.5">2</text>
<text x="229" y="125">1</text>
<text x="229" y="127.4">2</text>
<text x="14.3" y="132.1">B</text>
<text x="280.1" y="132.1">B</text>
<text x="229" y="157.9">1</text>
<text x="229" y="160.3">2</text>
<text x="14.3" y="176.7">A</text>
<text x="197.3" y="175.5">Title</text>
<text x="280.1" y="176.7">A</text>
<text x="197.3" y="182.6">Size</text>
<text x="209" y="182.6">Number</text>
<text x="256.1" y="182.6">Revision</text>
<text x="197.3" y="189.6">Date:</text>
<text x="197.3" y="192">File:</text>
<text x="198.5" y="186.1">A4</text>
<text x="207.9" y="189.6">7-Jan-2012</text>
<text x="207.9" y="192">D:\变频器\tu20111110\欧美变频器图纸.ddb</text>
<text x="244.3" y="189.6">Sheet</text>
<text x="244.3" y="192">Drawn By:</text>
<text x="250.9" y="189.6">of</text>
<text x="46.1" y="196.6">1</text>
<text x="113.6" y="196.6">2</text>
<text x="181.1" y="196.6">3</text>
<text x="248.6" y="196.6">4</text>
</g>
<g font-size="2.1" fill="#000080">
<text x="22.1" y="27.5">LED301</text>
<text x="50.3" y="26.9">R?</text>
<text x="61.9" y="25.4">D?</text>
<text x="83.2" y="27.5">LED304</text>
<text x="111.5" y="26.9">R?</text>
<text x="123" y="25.4">D?</text>
<text x="175.7" y="29.9">R?</text>
<text x="236.1" y="26.9">R?</text>
<text x="250.2" y="27.5">7</text>
<text x="262" y="29.9">1</text>
<text x="36.2" y="32.4">Q?</text>
<text x="36.2" y="34.6">PNP</text>
<text x="50.3" y="30.3">470R</text>
<text x="61.9" y="33.9">LED</text>
<text x="97.4" y="32.4">Q?</text>
<text x="97.4" y="34.6">PNP</text>
<text x="111.5" y="30.3">470R</text>
<text x="123" y="33.9">LED</text>
<text x="175.7" y="32.3">100K</text>
<text x="186.7" y="34.4">D?</text>
<text x="193.8" y="34.4">D?</text>
<text x="200.8" y="32">C?</text>
<text x="200.8" y="34.4">CAP</text>
<text x="213.3" y="32.3">R?</text>
<text x="213.3" y="34.6">10K</text>
<text x="231.4" y="32.3">IC208</text>
<text x="236.1" y="30.6">4.7K</text>
<text x="250.2" y="32.3">6</text>
<text x="257" y="34.4">IC203A</text>
<text x="22.1" y="41.7">R-2532</text>
<text x="50.3" y="36.3">R?</text>
<text x="50.3" y="39.7">47R</text>
<text x="62.1" y="36.3">R?</text>
<text x="62.1" y="39.7">24R</text>
<text x="83.2" y="41.7">R-2532</text>
<text x="111.5" y="36.3">R?</text>
<text x="111.5" y="39.7">47R</text>
<text x="123.2" y="36.3">R?</text>
<text x="123.2" y="39.7">24R</text>
<text x="153.8" y="36.3">R?</text>
<text x="153.8" y="40">270K</text>
<text x="165.5" y="36.3">R?</text>
<text x="165.5" y="40">270K</text>
<text x="184.4" y="36.7">DIODE</text>
<text x="191.4" y="36.7">DIODE 7</text>
<text x="198.5" y="41.7">6</text>
<text x="210.2" y="39.3">1</text>
<text x="252.6" y="38.6">R?</text>
<text x="257" y="37.2">339</text>
<text x="31.5" y="45.6">R?</text>
<text x="55" y="45.6">R?</text>
<text x="92.6" y="45.6">R?</text>
<text x="116.2" y="45.6">R?</text>
<text x="205.3" y="43.8">IC202A</text>
<text x="205.3" y="46.6">339</text>
<text x="229" y="46.3">12C508A</text>
<text x="250.2" y="44">9</text>
<text x="252.6" y="42.3">4.7K</text>
<text x="262" y="46.3">14</text>
<text x="31.5" y="49.1">1K</text>
<text x="33.6" y="51.1">C?</text>
<text x="55" y="49.1">3.01K</text>
<text x="92.6" y="49.1">1K</text>
<text x="94.7" y="51.1">C?</text>
<text x="116.2" y="49.1">3.01K</text>
<text x="175.7" y="53.4">R?</text>
<text x="233.8" y="48">R?</text>
<text x="233.8" y="51.7">10K</text>
<text x="238.3" y="53.4">C?</text>
<text x="250.2" y="48.7">8</text>
<text x="257" y="50.8">IC203D</text>
<text x="257" y="53.6">339</text>
<text x="22.1" y="58.1">LED302</text>
<text x="33.6" y="57.8">CAP</text>
<text x="50.3" y="57.3">R?</text>
<text x="61.9" y="56">D?</text>
<text x="83.2" y="58.1">LED305</text>
<text x="94.7" y="57.8">CAP</text>
<text x="111.5" y="57.3">R?</text>
<text x="123" y="56">D?</text>
<text x="153.8" y="59.7">R?</text>
<text x="165.5" y="59.7">R?</text>
<text x="175.7" y="55.7">100K</text>
<text x="184.4" y="57.8">D?</text>
<text x="193.8" y="57.8">D?</text>
<text x="200.8" y="55.5">C?</text>
<text x="200.8" y="57.8">CAP</text>
<text x="213.3" y="55.7">R?</text>
<text x="213.3" y="58.1">10K</text>
<text x="236.1" y="59.7">R?</text>
<text x="238.3" y="55.7">CAP</text>
<text x="250.2" y="55">R?</text>
<text x="250.2" y="58.8">22K</text>
<text x="36.2" y="63">Q?</text>
<text x="36.2" y="65.1">PNP</text>
<text x="50.3" y="60.9">470R</text>
<text x="61.9" y="64.4">LED</text>
<text x="97.4" y="63">Q?</text>
<text x="97.4" y="65.1">PNP</text>
<text x="111.5" y="60.9">470R</text>
<text x="123" y="64.4">LED</text>
<text x="153.8" y="63.5">270K</text>
<text x="165.5" y="63.5">270K</text>
<text x="182" y="60.2">DIODE</text>
<text x="191.4" y="60.2">DIODE 5</text>
<text x="198.5" y="65.1">4</text>
<text x="210.2" y="62.8">2</text>
<text x="236.1" y="63.5">4.7K</text>
<text x="250.2" y="65.1">10</text>
<text x="250.2" y="60.5">11</text>
<text x="262" y="62.8">13</text>
<text x="50.3" y="66.7">R?</text>
<text x="50.3" y="70.3">47R</text>
<text x="62.1" y="66.7">R?</text>
<text x="62.1" y="70.3">24R</text>
<text x="111.5" y="66.7">R?</text>
<text x="111.5" y="70.3">47R</text>
<text x="123.2" y="66.7">R?</text>
<text x="123.2" y="70.3">24R</text>
<text x="205.3" y="67.2">IC202C</text>
<text x="205.3" y="70">339</text>
<text x="257" y="67.2">IC203C</text>
<text x="257" y="70">339</text>
<text x="22.1" y="72.2">R-2532</text>
<text x="31.5" y="76.1">R?</text>
<text x="55" y="76.1">R?</text>
<text x="83.2" y="72.2">R-2532</text>
<text x="92.6" y="76.1">R?</text>
<text x="116.2" y="76.1">R?</text>
<text x="175.7" y="76.9">R?</text>
<text x="248.1" y="74.5">TR212</text>
<text x="248.1" y="77.1">NPN</text>
<text x="259.8" y="74.5">Q?</text>
<text x="259.8" y="77.1">NPN</text>
<text x="267.4" y="76.9">R?</text>
<text x="31.5" y="79.7">1K</text>
<text x="33.6" y="81.5">C?</text>
<text x="55" y="79.7">3.01K</text>
<text x="92.6" y="79.7">1K</text>
<text x="94.7" y="81.5">C?</text>
<text x="116.2" y="79.7">3.01K</text>
<text x="165.4" y="81.5">D?</text>
<text x="175.7" y="79.2">100K</text>
<text x="184.4" y="83.7">DIODE</text>
<text x="186.7" y="81.3">D?</text>
<text x="193.8" y="83.9">9</text>
<text x="196.1" y="79">C?</text>
<text x="196.1" y="81.3">CAP</text>
<text x="213.3" y="79.2">R?</text>
<text x="213.3" y="81.5">10K</text>
<text x="267.4" y="79.2">10K</text>
<text x="22.1" y="88.6">LED303</text>
<text x="33.6" y="88.4">CAP</text>
<text x="50.3" y="87.9">R?</text>
<text x="61.9" y="86.5">D?</text>
<text x="83.2" y="88.6">LED306</text>
<text x="94.7" y="88.4">CAP</text>
<text x="111.5" y="87.9">R?</text>
<text x="123" y="86.5">D?</text>
<text x="165.4" y="88.6">DIODE</text>
<text x="175.7" y="88.6">R?</text>
<text x="193.8" y="88.6">8</text>
<text x="205.6" y="86.3">14</text>
<text x="226.7" y="88.6">P201</text>
<text x="36.2" y="93.6">Q?</text>
<text x="36.2" y="95.7">PNP</text>
<text x="50.3" y="91.5">470R</text>
<text x="61.9" y="94.9">LED</text>
<text x="97.4" y="93.6">Q?</text>
<text x="97.4" y="95.7">PNP</text>
<text x="111.5" y="91.5">470R</text>
<text x="123" y="94.9">LED</text>
<text x="151.5" y="93.3">D?</text>
<text x="158.5" y="93.3">D?</text>
<text x="165.5" y="94.9">R?</text>
<text x="175.7" y="90.9">270K</text>
<text x="189.1" y="95.4">C?</text>
<text x="194.5" y="95.7">R?</text>
<text x="200.6" y="90.7">IC202D</text>
<text x="200.6" y="93.6">339</text>
<text x="262" y="90.3">R?</text>
<text x="262" y="94">470R</text>
<text x="50.3" y="97.3">R?</text>
<text x="50.3" y="100.9">47R</text>
<text x="62.1" y="97.3">R?</text>
<text x="62.1" y="100.9">24R</text>
<text x="111.5" y="97.3">R?</text>
<text x="111.5" y="100.9">47R</text>
<text x="123.2" y="97.3">R?</text>
<text x="123.2" y="100.9">24R</text>
<text x="165.5" y="98.7">270K</text>
<text x="189.1" y="97.8">CAP 10K</text>
<text x="226.7" y="98">GATE1</text>
<text x="243.4" y="98">Q?</text>
<text x="243.4" y="100.3">PNP</text>
<text x="22.1" y="102.7">R-2532</text>
<text x="31.5" y="106.7">R?</text>
<text x="55" y="106.7">R?</text>
<text x="83.2" y="102.7">R-2532</text>
<text x="92.6" y="106.7">R?</text>
<text x="116.2" y="106.7">R?</text>
<text x="248.1" y="107.4">TR211</text>
<text x="259.8" y="107.4">Q?</text>
<text x="31.5" y="110.3">1K</text>
<text x="33.6" y="112.1">C?</text>
<text x="55" y="110.3">3.01K</text>
<text x="92.6" y="110.3">1K</text>
<text x="94.7" y="112.1">C?</text>
<text x="116.2" y="110.3">3.01K</text>
<text x="248.1" y="110">NPN</text>
<text x="259.8" y="110">NPN</text>
<text x="267.4" y="109.7">R?</text>
<text x="267.4" y="112.1">10K</text>
<text x="33.6" y="118.9">CAP</text>
<text x="94.7" y="118.9">CAP</text>
<text x="22.1" y="121.5">IC301</text>
<text x="40.9" y="123.1">R?</text>
<text x="88" y="121.5">IC304</text>
<text x="106.8" y="123.1">R?</text>
<text x="226.7" y="121.5">P202</text>
<text x="262" y="123.1">R?</text>
<text x="38.6" y="130.9">1</text>
<text x="40.9" y="126.9">330R</text>
<text x="50.3" y="130.9">2</text>
<text x="52.7" y="130.1">R?</text>
<text x="66.8" y="130.9">1</text>
<text x="78.6" y="130.9">2</text>
<text x="104.4" y="130.9">9</text>
<text x="106.8" y="126.9">330R</text>
<text x="116.2" y="130.9">8</text>
<text x="118.5" y="130.1">R?</text>
<text x="132.7" y="130.9">9</text>
<text x="144.4" y="130.9">8</text>
<text x="226.7" y="130.9">GATE2</text>
<text x="243.4" y="130.9">Q?</text>
<text x="262" y="126.9">470R</text>
<text x="22.1" y="135.6">T-1532</text>
<text x="43.3" y="136.5">IC307A</text>
<text x="52.7" y="134">1K</text>
<text x="64.4" y="135.3">C?</text>
<text x="64.4" y="137.7">CAP</text>
<text x="71.5" y="136.5">IC308A</text>
<text x="88" y="135.6">T-1532</text>
<text x="109.1" y="136.5">IC307D</text>
<text x="118.5" y="134">1K</text>
<text x="130.3" y="135.3">C?</text>
<text x="130.3" y="137.7">CAP</text>
<text x="137.3" y="136.5">IC308D</text>
<text x="243.4" y="133.2">PNP</text>
<text x="43.3" y="139.4">74HC14D</text>
<text x="71.5" y="139.4">74HC14D</text>
<text x="109.1" y="139.4">74HC14D</text>
<text x="137.3" y="139.4">74HC14D</text>
<text x="248.1" y="140.3">TR210</text>
<text x="248.1" y="142.8">NPN</text>
<text x="259.8" y="140.3">Q?</text>
<text x="259.8" y="142.8">NPN</text>
<text x="267.4" y="142.6">R?</text>
<text x="22.1" y="147.3">IC302</text>
<text x="40.9" y="148.9">R?</text>
<text x="88" y="147.3">IC305</text>
<text x="106.8" y="148.9">R?</text>
<text x="267.4" y="145">10K</text>
<text x="40.9" y="152.8">330R</text>
<text x="106.8" y="152.8">330R</text>
<text x="226.7" y="154.4">P203</text>
<text x="22.1" y="161.4">T-1532</text>
<text x="38.6" y="156.7">3</text>
<text x="50.3" y="156.7">4</text>
<text x="52.7" y="156.1">R?</text>
<text x="52.7" y="159.8">1K</text>
<text x="64.4" y="161.2">C?</text>
<text x="66.8" y="156.7">3</text>
<text x="78.6" y="156.7">4</text>
<text x="88" y="161.4">T-1532</text>
<text x="104.4" y="156.7">11</text>
<text x="116.2" y="156.7">10</text>
<text x="118.5" y="156.1">R?</text>
<text x="118.5" y="159.8">1K</text>
<text x="130.3" y="161.2">C?</text>
<text x="132.7" y="156.7">11</text>
<text x="144.4" y="156.7">10</text>
<text x="262" y="156.1">R?</text>
<text x="262" y="159.8">470R</text>
<text x="43.3" y="162.3">IC307B</text>
<text x="43.3" y="165.2">74HC14D</text>
<text x="64.4" y="163.5">CAP</text>
<text x="71.5" y="162.3">IC308B</text>
<text x="71.5" y="165.2">74HC14D</text>
<text x="109.1" y="162.3">IC307E</text>
<text x="109.1" y="165.2">74HC14D</text>
<text x="130.3" y="163.5">CAP</text>
<text x="137.3" y="162.3">IC308E</text>
<text x="137.3" y="165.2">74HC14D</text>
<text x="226.7" y="163.8">GATE3</text>
<text x="243.4" y="163.8">Q?</text>
<text x="243.4" y="166.1">PNP</text>
<text x="22.1" y="170.8">IC303</text>
<text x="40.9" y="172.5">R?</text>
<text x="88" y="170.8">IC306</text>
<text x="106.8" y="172.5">R?</text>
<text x="40.9" y="176.2">330R</text>
<text x="52.7" y="179.5">R?</text>
<text x="106.8" y="176.2">330R</text>
<text x="118.5" y="179.5">R?</text>
<text x="252.6" y="177.9">PDL ELECTRONICS LTD</text>
<text x="22.1" y="184.9">T-1532</text>
<text x="38.6" y="180.2">5</text>
<text x="43.3" y="185.9">IC307C</text>
<text x="50.3" y="180.2">6</text>
<text x="52.7" y="183.2">1K</text>
<text x="64.4" y="184.7">C?</text>
<text x="66.8" y="180.2">5</text>
<text x="71.5" y="185.9">IC308C</text>
<text x="78.6" y="180.2">6</text>
<text x="88" y="184.9">T-1532</text>
<text x="104.4" y="180.2">13</text>
<text x="109.1" y="185.9">IC307F</text>
<text x="116.2" y="180.2">12</text>
<text x="118.5" y="183.2">1K</text>
<text x="130.3" y="184.7">C?</text>
<text x="132.7" y="180.2">13</text>
<text x="137.3" y="185.9">IC308F</text>
<text x="144.4" y="180.2">12</text>
<text x="219.6" y="184.9">E661-611</text>
<text x="264.3" y="184.9">V1.0</text>
<text x="43.3" y="188.7">74HC14D</text>
<text x="64.4" y="187">CAP</text>
<text x="71.5" y="188.7">74HC14D</text>
<text x="109.1" y="188.7">74HC14D</text>
<text x="130.3" y="187">CAP</text>
<text x="137.3" y="188.7">74HC14D</text>
<text x="264.3" y="189.6">3/3</text>
<text x="264.3" y="192">李和明</text>
</g>
<g font-size="2.1" fill="#800000">
<text x="168.7" y="26.3">+5V</text>
<text x="210.9" y="25.2">+5V</text>
<text x="220.4" y="35.7">+5V</text>
<text x="74.3" y="38.1">VCC</text>
<text x="135.5" y="38.1">VCC</text>
<text x="146.3" y="38.1">L2</text>
<text x="23.5" y="47.5">G1'</text>
<text x="84.7" y="47.5">G4'</text>
<text x="168.7" y="49.9">+5V</text>
<text x="210.9" y="48.7">+5V</text>
<text x="262.5" y="56.9">+8V</text>
<text x="146.3" y="61.6">L3</text>
<text x="74.3" y="68.7">VCC</text>
<text x="135.5" y="68.7">VCC</text>
<text x="234.4" y="71">+8V</text>
<text x="210.9" y="72.2">+5V</text>
<text x="23.5" y="78.1">G2'</text>
<text x="84.7" y="78.1">G5'</text>
<text x="74.3" y="99.2">VCC</text>
<text x="135.5" y="99.2">VCC</text>
<text x="143.9" y="96.9">L1</text>
<text x="234.4" y="103.9">+8V</text>
<text x="23.5" y="108.6">G3'</text>
<text x="84.7" y="108.6">G6'</text>
<text x="53.2" y="125">VCC</text>
<text x="119" y="125">VCC</text>
<text x="32" y="127.4">VCC</text>
<text x="97.8" y="127.4">VCC</text>
<text x="81.4" y="132.1">I1</text>
<text x="147.2" y="132.1">I4</text>
<text x="234.4" y="136.8">+8V</text>
<text x="32" y="153.2">VCC</text>
<text x="53.2" y="150.9">VCC</text>
<text x="97.8" y="153.2">VCC</text>
<text x="119" y="150.9">VCC</text>
<text x="81.4" y="157.9">I2</text>
<text x="147.2" y="157.9">I5</text>
<text x="32" y="176.7">VCC</text>
<text x="53.2" y="174.3">VCC</text>
<text x="97.8" y="176.7">VCC</text>
<text x="119" y="174.3">VCC</text>
<text x="81.4" y="181.4">I3</text>
<text x="147.2" y="181.4">I6</text>
</g>
</svg>
